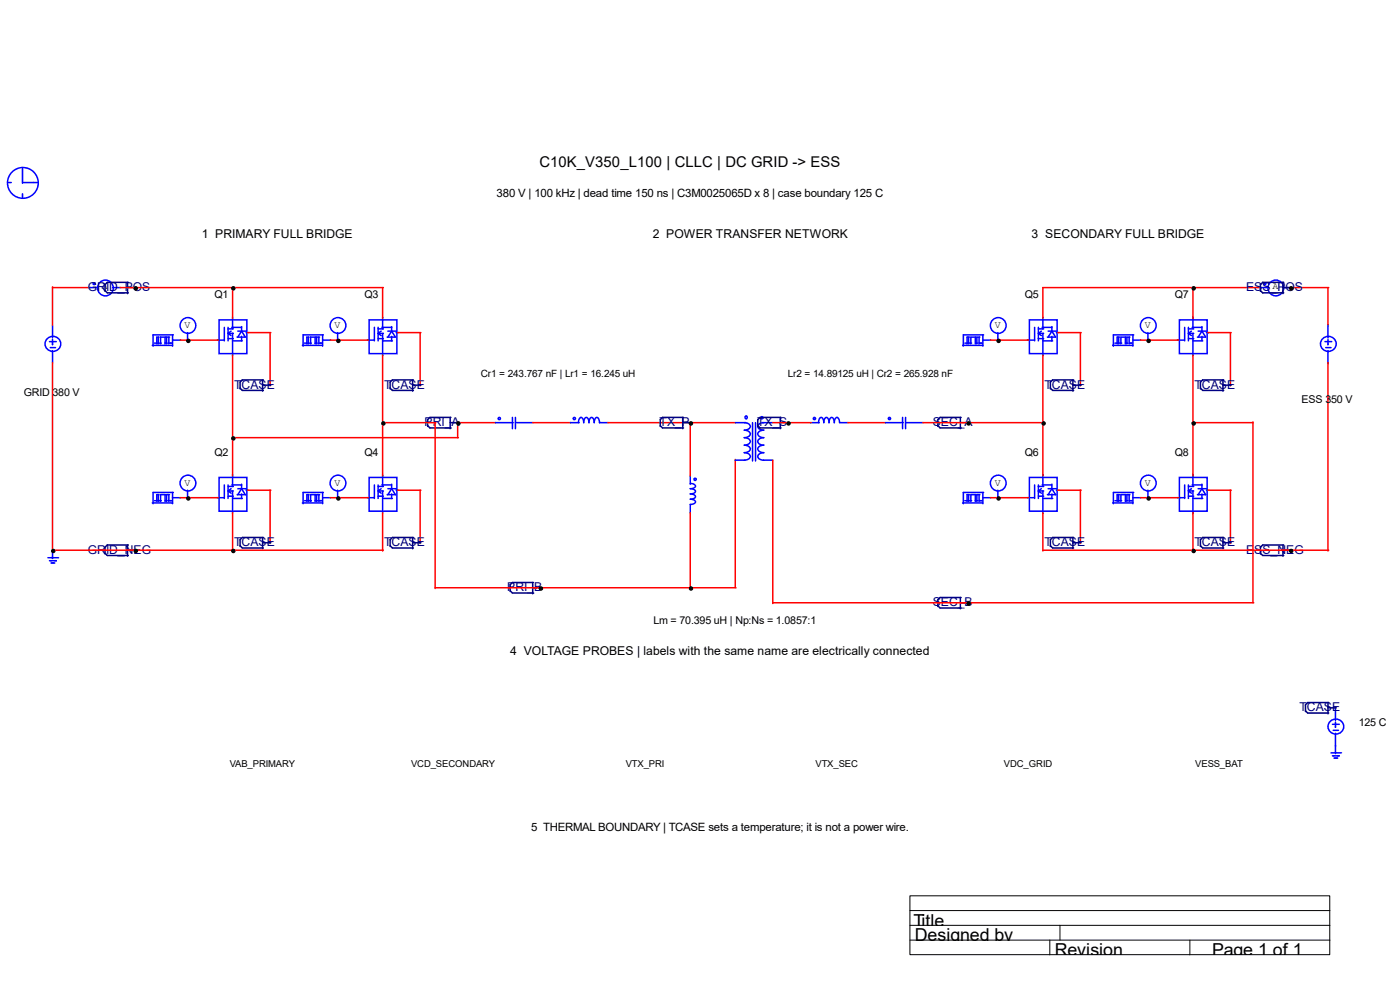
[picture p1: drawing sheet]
<svg xmlns="http://www.w3.org/2000/svg" width="297mm" height="210mm" viewBox="0 0 297 210" stroke-linecap="round" stroke-linejoin="round" font-family="sans-serif">
<path d="M193 190h89.1v12.5h-89.1zM193 193.2h89.2M193 196.3h89.2M193 199.4h89.2M222.7 199.4v3.2M224.9 196.3v3.1M252.4 199.4v3.2" fill="none" stroke="#000" stroke-width=".21"/>
<g fill="none" stroke="#00f" stroke-width=".32">
<path d="M1.6 38.7h.8M4.8 35.5v3.4M4.8 38.7h3.2M4.8 41.1v.8M10.5 72.5h1.4M10.7 73.7h1.1M11.1 69v2.7M11.1 72v1.1M11.1 74.4v2.7M19.1 61h1.8M19.8 60.1l.4 .1-.2 .2-.2-.1zM23.9 61h1.7"/>
<path d="M32.3 73.3h4.3M32.8 72.8h.6M33.6 72.8h.6M33.6 71.5v1.4M33.7 71.5h-.4v1.4M35 72.8h.5M35 71.5v1.4M35.2 71.5h-1.1v1.4M35.8 72.8h.6M35.8 71.5v1.4M36 71.5h-.7v1.4M36.6 72.2h1.8"/>
<path d="M36.6 71v2.4M36.8 71h-4.3v2.4M39.8 70.6v1.7M46 72.2h1.6M46.5 67.9h5.9v7.1h-5.9zM47.6 69.4v2.9M48.4 69.8h1.1M48.4 70.7l.6 .5M48.4 70.7h1.1M48.4 71.8h1.1M48.4 69.4v.7M48.4 70.2v1.2"/>
<path d="M48.4 71.5v.8M49 70.2l-.6 .5M49.2 69.4h2.1M49.3 72.3h2.1M49.3 67.2v2.6M49.3 70.7v4.8M50.5 70.2h1.7M51.3 70.2l.7 1.3h-1.7M51.3 70.2l-.8 1.3M51.3 69.3v.9M51.3 71.4v.9M52.2 70.6h.5"/>
<path d="M64.1 73.3h4.3M64.6 72.8h.7M65.4 72.8h.7M65.4 71.5v1.4M65.6 71.5h-.5v1.4M66.9 72.8h.4M66.9 71.5v1.4M67 71.5h-1.1v1.4M67.6 72.8h.7M67.6 71.5v1.4M67.8 71.5h-.6v1.4M68.4 72.2h1.8"/>
<path d="M68.4 71v2.4M68.6 71h-4.3v2.4M71.6 70.6v1.7M77.8 72.2h1.6M78.3 67.9h5.9v7.1h-5.9zM79.4 69.4v2.9M80.2 69.8h1.1M80.2 70.7h1.1M80.2 71.8h1.1M80.2 70.7l.7 .5M80.2 69.4v.7M80.2 70.2v1.2"/>
<path d="M80.2 71.5v.8M80.9 70.2l-.7 .5M81 69.4h2.1M81.2 72.3h2M81.2 67.2v2.6M81.2 70.7v4.8M82.3 70.2h1.7M83.1 70.2l.8 1.3h-1.8M83.1 70.2l-.8 1.3M83.1 69.3v.9M83.1 71.4v.9M84 70.6h.5"/>
<path d="M204.2 73.3h4.3M204.7 72.8h.6M205.5 72.8h.6M205.5 71.5v1.4M205.6 71.5h-.4v1.4M206.9 72.8h.5M206.9 71.5v1.4M207.1 71.5h-1.1v1.4M207.7 72.8h.7M207.7 71.5v1.4M207.9 71.5h-.7v1.4M208.5 72.2h1.8"/>
<path d="M208.5 71v2.4M208.7 71h-4.3v2.4M211.7 70.6v1.7M217.9 72.2h1.6M218.4 67.9h5.9v7.1h-5.9zM219.5 69.4v2.9M220.3 69.8h1.1M220.3 70.7h1.1M220.3 71.8h1.1M220.3 70.7l.6 .5M220.3 69.4v.7M220.3 70.2v1.2"/>
<path d="M220.3 71.5v.8M220.9 70.2l-.6 .5M221.1 69.4h2.1M221.2 72.3h2.1M221.2 67.2v2.6M221.2 70.7v4.8M222.4 70.2h1.7M223.2 70.2l.8 1.3h-1.8M223.2 70.2l-.8 1.3M223.2 69.3v.9M223.2 71.4v.9M224.1 70.6h.5"/>
<path d="M236 73.3h4.3M236.5 72.8h.7M237.3 72.8h.7M237.3 71.5v1.4M237.5 71.5h-.5v1.4M238.8 72.8h.4M238.8 71.5v1.4M238.9 71.5h-1.1v1.4M239.6 72.8h.6M239.6 71.5v1.4M239.7 71.5h-.6v1.4M240.3 72.2h1.8"/>
<path d="M240.3 71v2.4M240.5 71h-4.3v2.4M243.5 70.6v1.7M249.7 72.2h1.6M250.2 67.9h5.9v7.1h-5.9zM251.3 69.4v2.9M252.1 69.8h1.1M252.1 70.7h1.1M252.1 71.8h1.1M252.1 70.7l.7 .5M252.1 69.4v.7M252.1 70.2v1.2"/>
<path d="M252.1 71.5v.8M252.8 70.2l-.7 .5M252.9 69.4h2.1M253.1 72.3h2M253.1 67.2v2.6M253.1 70.7v4.8M254.2 70.2h1.7M255 70.2l.8 1.3h-1.8M255 70.2l-.8 1.3M255 69.3v.9M255 71.4v.9M255.9 70.6h.5"/>
<path d="M267.4 61h1.8M268.1 60.1l.4 .1-.2 .2-.2-.1zM272.2 61h1.7M281.1 72.5h1.4M281.3 73.7h1.1M281.7 69v2.7M281.7 72v1.1M281.7 74.4v2.7M105.1 89.7h3.8M108.7 88.5v2.4M109.3 89.7h3.9M109.3 88.5v2.4"/>
<path d="M121 89.7h1.9M122.7 89.7a.77 .77 0 0 1 .8-1.1l.3 1.1a.76 .76 0 0 1 .8-1.1l.3 1.1a.77 .77 0 0 1 .8-1.1l.4 1.1a.76 .76 0 0 1 .7-1.1l.4 1.1h1.9M156 89.7h2.2M156 97.6h2.1M157.9 89.7a.86 .86 0 0 1 1 .2 .86 .86 0 0 1 0 1l-1 .4a.86 .86 0 0 1 1 .2 .86 .86 0 0 1 0 1l-1 .3a.94 .94 0 0 1 1.2 1.1 1.37 1.37 0 0 1-1.2 .5 .86 .86 0 0 1 1 .3 .86 .86 0 0 1 0 1l-1 .3a.94 .94 0 0 1 1.2 1.1 1.37 1.37 0 0 1-1.2 .5M159.6 89.7v8.1M160.3 89.7v8.1M161.7 89.7h2.2M161.9 97.6h2M162 89.7a.86 .86 0 0 0-.9 .2 .86 .86 0 0 0-.1 1l1 .4a.86 .86 0 0 0-.9 .2 .86 .86 0 0 0-.1 1l1 .4a.86 .86 0 0 0-.9 .2 .86 .86 0 0 0-.1 1l1 .3a.85 .85 0 0 0-.9 .3 .85 .85 0 0 0-.1 1l1 .3a.86 .86 0 0 0-.9 .3 .86 .86 0 0 0-.1 1l1 .3M171.9 89.7h1.9M173.7 89.7a.77 .77 0 0 1 .7-1.1l.4 1.1a.76 .76 0 0 1 .7-1.1l.4 1.1a.76 .76 0 0 1 .8-1.1l.3 1.1a.76 .76 0 0 1 .8-1.1l.3 1.1h1.9"/>
<path d="M187.8 89.7h3.8M191.5 88.5v2.4M192.1 89.7h3.8M192.1 88.5v2.4M10.2 118.3h2.2M10.5 119h1.4M10.8 119.4h.8M11.1 116.7v1.8M32.3 106.7h4.3M32.8 106.2h.6M33.6 104.9v1.5M33.6 106.2h.6"/>
<path d="M33.7 104.9h-.4v1.5M35 104.9v1.5M35 106.2h.5M35.2 104.9h-1.1v1.5M35.8 104.9v1.5M35.8 106.2h.6M36 104.9h-.7v1.5M36.6 104.5v2.4M36.6 105.6h1.8M36.8 104.5h-4.3v2.4M39.8 104v1.7M46 105.6h1.6"/>
<path d="M46.5 101.3h5.9v7.1h-5.9zM47.6 102.9v2.8M48.4 102.9v.6M48.4 103.7v1.1M48.4 104.9v.8M48.4 103.2h1.1M48.4 104.1l.6 .5M48.4 104.1h1.1M48.4 105.3h1.1M49 103.7l-.6 .4M49.2 102.9h2.1M49.3 100.6v2.6"/>
<path d="M49.3 104.1v4.8M49.3 105.7h2.1M50.5 103.7h1.7M51.3 102.7v1M51.3 104.8v.9M51.3 103.7l.7 1.2h-1.7M51.3 103.7l-.8 1.2M52.2 104h.5M64.1 106.7h4.3M64.6 106.2h.7M65.4 106.2h.7M65.4 104.9v1.5"/>
<path d="M65.6 104.9h-.5v1.5M66.9 106.2h.4M66.9 104.9v1.5M67 104.9h-1.1v1.5M67.6 106.2h.7M67.6 104.9v1.5M67.8 104.9h-.6v1.5M68.4 105.6h1.8M68.4 104.5v2.4M68.6 104.5h-4.3v2.4M71.6 104v1.7M77.8 105.6h1.6"/>
<path d="M78.3 101.3h5.9v7.1h-5.9zM79.4 102.9v2.8M80.2 103.2h1.1M80.2 104.1h1.1M80.2 105.3h1.1M80.2 102.9v.6M80.2 103.7v1.1M80.2 104.9v.8M80.2 104.1l.7 .5M80.9 103.7l-.7 .4M81 102.9h2.1M81.2 105.7h2"/>
<path d="M81.2 100.6v2.6M81.2 104.1v4.8M82.3 103.7h1.7M83.1 103.7l.8 1.2h-1.8M83.1 102.7v1M83.1 104.8v.9M83.1 103.7l-.8 1.2M84 104h.5M146.4 102.6a.77 .77 0 0 1 1.1 .7l-1.1 .4a.77 .77 0 0 1 1.1 .7l-1.1 .4a.77 .77 0 0 1 1.1 .8l-1.1 .3a.77 .77 0 0 1 1.1 .8l-1.1 .3v1.9M146.4 100.8v1.9M204.2 106.7h4.3M204.7 106.2h.6"/>
<path d="M205.5 106.2h.6M205.5 104.9v1.5M205.6 104.9h-.4v1.5M206.9 106.2h.5M206.9 104.9v1.5M207.1 104.9h-1.1v1.5M207.7 106.2h.7M207.7 104.9v1.5M207.9 104.9h-.7v1.5M208.5 105.6h1.8M208.5 104.5v2.4M208.7 104.5h-4.3v2.4"/>
<path d="M211.7 104v1.7M217.9 105.6h1.6M218.4 101.3h5.9v7.1h-5.9zM219.5 102.9v2.8M220.3 103.2h1.1M220.3 104.1h1.1M220.3 105.3h1.1M220.3 102.9v.6M220.3 103.7v1.1M220.3 104.9v.8M220.3 104.1l.6 .5M220.9 103.7l-.6 .4"/>
<path d="M221.1 102.9h2.1M221.2 105.7h2.1M221.2 100.6v2.6M221.2 104.1v4.8M222.4 103.7h1.7M223.2 103.7l.8 1.2h-1.8M223.2 102.7v1M223.2 104.8v.9M223.2 103.7l-.8 1.2M224.1 104h.5M236 106.7h4.3M236.5 106.2h.7"/>
<path d="M237.3 106.2h.7M237.3 104.9v1.5M237.5 104.9h-.5v1.5M238.8 106.2h.4M238.8 104.9v1.5M238.9 104.9h-1.1v1.5M239.6 106.2h.6M239.6 104.9v1.5M239.7 104.9h-.6v1.5M240.3 105.6h1.8M240.3 104.5v2.4M240.5 104.5h-4.3v2.4"/>
<path d="M243.5 104v1.7M249.7 105.6h1.6M250.2 101.3h5.9v7.1h-5.9zM251.3 102.9v2.8M252.1 103.2h1.1M252.1 104.1h1.1M252.1 105.3h1.1M252.1 102.9v.6M252.1 103.7v1.1M252.1 104.9v.8M252.1 104.1l.7 .5M252.8 103.7l-.7 .4"/>
<path d="M252.9 102.9h2.1M253.1 105.7h2M253.1 100.6v2.6M253.1 104.1v4.8M254.2 103.7h1.7M255 103.7l.8 1.2h-1.8M255 102.7v1M255 104.8v.9M255 103.7l-.8 1.2M255.9 104h.5M282.4 159.7h2.2M282.7 153.7h1.4"/>
<path d="M282.8 154.9h1.2M283.3 150.2v2.7M283.3 153.2v1.1M283.3 155.6v4.3M282.7 160.3h1.4M283 160.8h.8"/>
<circle cx="4.9" cy="38.8" r="3.3"/>
<circle cx="11.3" cy="72.9" r="1.63"/>
<circle cx="20.1" cy="60.1" r=".08"/>
<circle cx="22.4" cy="61.1" r="1.67"/>
<circle cx="39.9" cy="69" r="1.67"/>
<circle cx="71.7" cy="69" r="1.67"/>
<circle cx="211.8" cy="69" r="1.67"/>
<circle cx="243.6" cy="69" r="1.67"/>
<circle cx="268.4" cy="60.1" r=".08"/>
<circle cx="270.7" cy="61.1" r="1.67"/>
<circle cx="281.8" cy="72.9" r="1.63"/>
<circle cx="105.9" cy="88.8" r=".24"/>
<circle cx="121.8" cy="88.8" r=".24"/>
<circle cx="158.2" cy="88.5" r=".28"/>
<circle cx="161.6" cy="88.6" r=".24"/>
<circle cx="172.8" cy="88.8" r=".24"/>
<circle cx="188.7" cy="88.8" r=".24"/>
<circle cx="39.9" cy="102.5" r="1.67"/>
<circle cx="71.7" cy="102.5" r="1.67"/>
<circle cx="147.5" cy="101.7" r=".24"/>
<circle cx="211.8" cy="102.5" r="1.67"/>
<circle cx="243.6" cy="102.5" r="1.67"/>
<circle cx="283.4" cy="154.1" r="1.63"/>
</g>
<g fill="none" stroke="#f00" stroke-width=".32">
<path d="M11.1 60.9v8.1M11.1 76.9v40M11.1 61h8.2M25.5 61h55.8M38.2 72.2h8.1M49.3 61v6.5M49.3 75.3v25.7M52.5 70.6h5M57.3 70.6v11.3M70 72.2h8.2M81.2 61v6.5M81.2 75.3v25.7"/>
<path d="M84.4 70.6h4.9M89.1 70.6v11.3M210.1 72.2h8.1M221.2 75.3v25.7M224.4 70.6h5M229.2 70.6v11.3M241.9 72.2h8.2M253.1 61v6.5M253.1 75.3v25.7M256.3 70.6h4.9M261 70.6v11.3M267.6 61h-46.4v6.5"/>
<path d="M273.8 61h8.1M281.7 61v8.1M281.7 76.9v40M49.3 92.8h48M81.2 89.7h11.3M92.3 89.7v35.1M97.1 89.5v3.3M97.1 89.7h8.1M113 89.7h8.1M128.9 89.7h27.2M146.4 89.7v11.3M156 97.5v27.2"/>
<path d="M163.9 89.7h8.2M163.9 97.6v30.4M179.9 89.7h8.1M195.8 89.7h25.6M252.9 89.7h12.9M265.8 89.5v38.4M11.1 116.7h70.2M38.2 105.6h8.1M49.3 108.8v8.1M52.5 104h5M57.3 104v11.3M70 105.6h8.2"/>
<path d="M81.2 108.8v8.1M84.4 104h4.9M89.1 104v11.3M146.4 108.8v16M210.1 105.6h8.1M221.2 116.7h60.7M221.2 108.8v8.1M224.4 104h5M229.2 104v11.3M241.9 105.6h8.2M253.1 108.8v8.1M256.3 104h4.9"/>
<path d="M261 104v11.3M92.3 124.7h63.8M163.9 127.9h102.1"/>
</g>
<g fill="none" stroke="#000080" stroke-width=".32">
<path d="M27.1 59.9v2.4M27.2 59.9h-4.4l-.5 .5v1.4M272.2 59.9v2.4M272.3 59.9h-4.4l-.5 .5v1.4M22.3 61.6l.5 .5h4.4M27.1 61h1.7M267.4 61.6l.5 .5h4.4M272.2 61h1.7M50.9 82.3l.5 .5h4.5M55.7 80.6v2.4M55.7 81.7h1.8M55.9 80.6h-4.5l-.5 .5v1.4"/>
<path d="M82.8 82.3l.4 .5h4.5M87.5 81.7h1.8M87.5 80.6v2.4M87.7 80.6h-4.5l-.4 .5v1.4M90.7 90.3l.5 .5h4.5M95.5 88.5v2.4M95.5 89.7h1.8M95.7 88.5h-4.5l-.5 .5v1.5M140.1 90.3l.4 .5h4.5M144.8 89.7h1.8M144.8 88.5v2.4M145 88.5h-4.5l-.4 .5v1.5"/>
<path d="M160.8 90.3l.4 .5h4.5M165.5 89.7h1.8M165.5 88.5v2.4M165.7 88.5h-4.5l-.4 .5v1.5M199 90.3l.4 .5h4.5M203.7 89.7h1.8M203.7 88.5v2.4M203.9 88.5h-4.5l-.4 .5v1.5M222.8 82.3l.5 .5h4.5M227.6 81.7h1.8M227.6 80.6v2.4M227.8 80.6h-4.5l-.5 .5v1.4"/>
<path d="M254.7 82.3l.4 .5h4.5M259.4 81.7h1.8M259.4 80.6v2.4M259.6 80.6h-4.5l-.4 .5v1.4M22.3 117.4l.5 .4h4.4M27.1 115.6v2.4M27.1 116.7h1.7M27.2 115.6h-4.4l-.5 .5v1.4M50.9 115.8l.5 .4h4.5M55.7 114v2.4M55.7 115.1h1.8M55.9 114h-4.5l-.5 .5v1.4"/>
<path d="M82.8 115.8l.4 .4h4.5M87.5 115.1h1.8M87.5 114v2.4M87.7 114h-4.5l-.4 .5v1.4M222.8 115.8l.5 .4h4.5M227.6 115.1h1.8M227.6 114v2.4M227.8 114h-4.5l-.5 .5v1.4M254.7 115.8l.4 .4h4.5M259.4 115.1h1.8M259.4 114v2.4M259.6 114h-4.5l-.4 .5v1.4"/>
<path d="M267.4 117.4l.5 .4h4.4M272.2 116.7h1.7M272.2 115.6v2.4M272.3 115.6h-4.4l-.5 .5v1.4M108.2 125.3l.5 .5h4.5M113 123.6v2.4M113 124.7h1.8M113.2 123.6h-4.5l-.5 .4v1.5M199 128.5l.4 .5h4.5M203.7 126.8v2.3M203.7 127.9h1.8M203.9 126.8h-4.5l-.4 .4v1.5"/>
<path d="M277 150.8l.4 .5h4.5M281.7 149v2.4M281.7 150.2h1.8M281.9 149h-4.5l-.4 .5v1.4"/>
</g>
<g fill="#000" stroke="#000" stroke-width=".32">
<circle cx="28.8" cy="61.2" r=".32"/>
<circle cx="40" cy="72.3" r=".32"/>
<circle cx="49.5" cy="61.2" r=".32"/>
<circle cx="71.8" cy="72.3" r=".32"/>
<circle cx="211.9" cy="72.3" r=".32"/>
<circle cx="243.7" cy="72.3" r=".32"/>
<circle cx="253.2" cy="61.2" r=".32"/>
<circle cx="273.9" cy="61.2" r=".32"/>
<circle cx="49.5" cy="93" r=".32"/>
<circle cx="81.3" cy="89.8" r=".32"/>
<circle cx="97.3" cy="89.8" r=".32"/>
<circle cx="146.6" cy="89.8" r=".32"/>
<circle cx="167.3" cy="89.8" r=".32"/>
<circle cx="205.5" cy="89.8" r=".32"/>
<circle cx="221.4" cy="89.8" r=".32"/>
<circle cx="253.2" cy="89.8" r=".32"/>
<circle cx="11.3" cy="116.9" r=".32"/>
<circle cx="28.8" cy="116.9" r=".32"/>
<circle cx="40" cy="105.7" r=".32"/>
<circle cx="49.5" cy="116.9" r=".32"/>
<circle cx="71.8" cy="105.7" r=".32"/>
<circle cx="211.9" cy="105.7" r=".32"/>
<circle cx="243.7" cy="105.7" r=".32"/>
<circle cx="253.2" cy="116.9" r=".32"/>
<circle cx="273.9" cy="116.9" r=".32"/>
<circle cx="114.8" cy="124.8" r=".32"/>
<circle cx="146.6" cy="124.8" r=".32"/>
<circle cx="205.5" cy="128" r=".32"/>
</g>
<g font-size="3.8">
<text x="193.8" y="196.6">Title</text>
<text x="194.1" y="199.7">Designed by</text>
<text x="223.8" y="202.8">Revision</text>
<text x="257.1" y="202.8">Page 1 of 1</text>
</g>
<text font-size="3.1" x="114.4" y="35.5">C10K_V350_L100 | CLLC | DC GRID -&gt; ESS</text>
<g font-size="2.6">
<text x="42.8" y="50.6">1 PRIMARY FULL BRIDGE</text>
<text x="138.5" y="50.6">2 POWER TRANSFER NETWORK</text>
<text x="218.9" y="50.6">3 SECONDARY FULL BRIDGE</text>
<text x="108.2" y="138.9">4 VOLTAGE PROBES | labels with the same name are electrically connected</text>
</g>
<g font-size="2.6" fill="#000080">
<text x="18.6" y="61.8">GRID_POS</text>
<text x="264.4" y="61.8">ESS_POS</text>
<text x="49.7" y="82.4">TCASE</text>
<text x="81.5" y="82.4">TCASE</text>
<text x="221.6" y="82.4">TCASE</text>
<text x="253.4" y="82.4">TCASE</text>
<text x="90.1" y="90.4">PRI_A</text>
<text x="139.9" y="90.4">TX_P</text>
<text x="160.6" y="90.4">TX_S</text>
<text x="197.9" y="90.4">SEC_A</text>
<text x="18.6" y="117.5">GRID_NEG</text>
<text x="49.7" y="115.9">TCASE</text>
<text x="81.5" y="115.9">TCASE</text>
<text x="221.6" y="115.9">TCASE</text>
<text x="253.4" y="115.9">TCASE</text>
<text x="264.4" y="117.5">ESS_NEG</text>
<text x="107.6" y="125.4">PRI_B</text>
<text x="197.9" y="128.6">SEC_B</text>
<text x="275.7" y="150.9">TCASE</text>
</g>
<g font-size="2.4">
<text x="105.4" y="41.8">380 V | 100 kHz | dead time 150 ns | C3M0025065D x 8 | case boundary 125 C</text>
<text x="112.7" y="176.4">5 THERMAL BOUNDARY | TCASE sets a temperature; it is not a power wire.</text>
</g>
<g font-size="2.3">
<text x="45.5" y="63.2">Q1</text>
<text x="77.3" y="63.2">Q3</text>
<text x="217.4" y="63.2">Q5</text>
<text x="249.3" y="63.2">Q7</text>
<text x="5.1" y="83.9">GRID 380 V</text>
<text x="276.1" y="85.5">ESS 350 V</text>
<text x="45.5" y="96.6">Q2</text>
<text x="77.3" y="96.6">Q4</text>
<text x="217.4" y="96.6">Q6</text>
<text x="249.3" y="96.6">Q8</text>
<text x="138.6" y="132.5">Lm = 70.395 uH | Np:Ns = 1.0857:1</text>
<text x="288.2" y="153.9">125 C</text>
</g>
<g font-size="2.1">
<text x="21.6" y="61.3">A</text>
<text x="270" y="61.3">A</text>
<text x="39.2" y="69.6">V</text>
<text x="71" y="69.6">V</text>
<text x="211.1" y="69.6">V</text>
<text x="242.9" y="69.6">V</text>
<text x="102" y="80">Cr1 = 243.767 nF | Lr1 = 16.245 uH</text>
<text x="167.1" y="80">Lr2 = 14.89125 uH | Cr2 = 265.928 nF</text>
<text x="39.2" y="103.1">V</text>
<text x="71" y="103.1">V</text>
<text x="211.1" y="103.1">V</text>
<text x="242.9" y="103.1">V</text>
</g>
<g font-size="2">
<text x="48.7" y="162.6">VAB_PRIMARY</text>
<text x="87.2" y="162.6">VCD_SECONDARY</text>
<text x="132.8" y="162.6">VTX_PRI</text>
<text x="173" y="162.6">VTX_SEC</text>
<text x="213" y="162.6">VDC_GRID</text>
<text x="253.6" y="162.6">VESS_BAT</text>
</g>
</svg>
